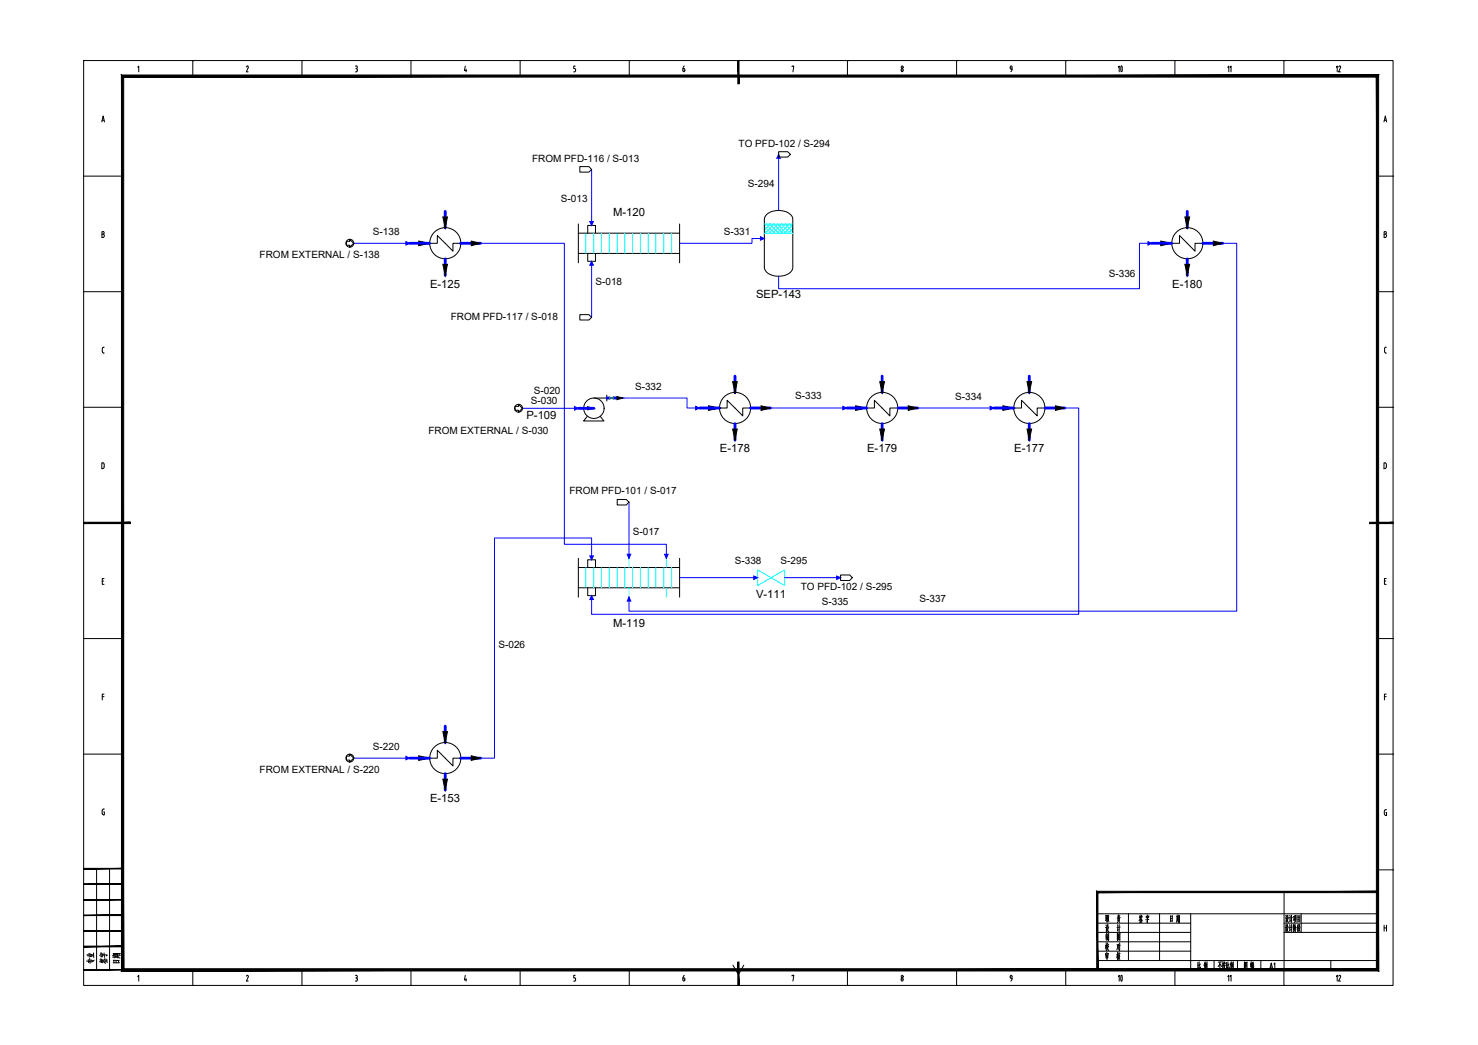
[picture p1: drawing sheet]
<svg xmlns="http://www.w3.org/2000/svg" width="420mm" height="297mm" viewBox="0 0 420 297" stroke-linecap="round" stroke-linejoin="round" font-family="sans-serif">
<g fill="none" stroke="#000" stroke-width=".28">
<path d="M23.8 17.2h372.2v262.9h-372.2zM39.1 19.1l.3-.3v1.6M54.8 17.2h.1M54.8 17.2v4.4M70.3 18.7l.3 .2v.4M70.3 18.8l-.2 .2M70.5 19.3l-.5 1.1h.6M85.8 17.2h.1M85.8 17.2v4.4M101 18.8h.3M101.2 19.5h.1M101.3 18.7l.2 .2v.4l-.2 .2 .3 .4"/>
<path d="M101.5 19.9l-.2 .5M116.8 17.2h.1M116.8 17.2v4.4M132.3 18.8l-.3 1.3h.7M132.5 19.7v.7M147.9 17.2h.1M147.9 17.2v4.4M163.4 19.5l.2 .4M163.5 18.8h-.4v.7h.3M163.6 19.9v.2M178.9 17.2h.1M178.9 17.2v4.4"/>
<path d="M194.1 19.5l.2 .8h.2l.2-.4M194.1 19.5h.3M194.4 19.5l.3 .4M194.5 18.7l-.3 .8M209.9 17.2h.1M225.2 19v-.2h.5l-.3 1.6M240.9 17.2h.1M240.9 17.2v4.4M256.2 19.9l.3-.4 .2 .4M256.2 19.9l.3 .5 .2-.4M256.7 19.9v.2M271.9 17.2h.1"/>
<path d="M271.9 17.2v4.4M287.4 19.7h.3M287.7 19.1v.5M287.7 19.6l-.4 .8M287.7 19.1l-.1-.3a.46 .46 0 0 0-.4 .4 .46 .46 0 0 0 .3 .5M303 17.2h.1M303 17.2v4.4M334 17.2h.1M334 17.2v4.4M365 17.2h.1M365 17.2v4.4M28.9 34.7l.4-1.7 .4 1.7"/>
<path d="M29 34.2h.6M101 20.4h.3M163.1 20.4h.3M163.6 20l-.2 .4M393.4 34.7l.4-1.7 .4 1.7M393.5 34.2h.6M23.8 50.1h11.1M391.6 50.1h4.4M396 50.1h.1M29 66.6l.6 .2v.4l-.3 .3M29.3 65.9h-.3v1.6h.3M29.3 65.8l.3 .4-.3 .3"/>
<path d="M393.5 66.6h.3M393.8 65.9h-.3v1.6h.3M393.8 66.6l.4 .4-.4 .5M393.8 65.8l.3 .4-.3 .3M23.8 82.9h11.1M29.1 99.1v.8M29.1 99.9l.1 .4 .4 .1M29.6 98.7l-.4 .1-.1 .3M391.6 82.9h4.4M394.1 98.7l-.4 .1-.1 .3v1l.5 .3M396 82.9h.1M23.8 115.8h11.1"/>
<path d="M391.6 115.8h4.4M396 115.8h.1M29.2 131.6h-.3v1.6h.3M29.3 131.6l.3 .5v.8l-.3 .3M393.4 131.6h.5l.2 .5v.8l-.7 .3zM396 148.7h.1M29.1 165.2h.3M29.6 164.5h-.5v1.6h.5M393.6 165.2h.3M394.1 164.5h-.5v1.6h.5M23.8 181.5h11.1M29.1 198h.5"/>
<path d="M29.6 197.3h-.5v1.7M391.6 181.5h4.4M393.6 198h.5M394.1 197.3h-.5v1.7M396 181.5h.1M23.8 214.4h11.1M391.6 214.4h4.4M396 214.4h.1M29 230.4v.8M29.5 230.7h.2v.9l-.5-.1-.1-.4M29.7 230h-.5l-.1 .4M393.5 230.6v.7"/>
<path d="M393.6 231.3l.3 .5M394 230.9h.2v.9h-.3M394.2 230.2h-.5l-.1 .4M27.5 246.9v28.8M31.1 246.9v28.8M311.9 259.7h79.7M320.8 259.7v13.3M329.6 259.7v13.3M338.5 259.7v16M365 253.5v26.6M369.9 259.7v5.3M391.6 247.3h4.4"/>
<path d="M396 247.3h.1M39.1 277.6l.3-.4v1.7M54.8 275.7v4.4M70.3 277.2l.3 .2v.4M70.3 277.2l-.2 .3M70.5 277.8l-.5 1.1h.6M85.8 275.7v4.4M101 277.2h.3M101 278.9h.3M101.2 278h.1M101.3 277.2l.3 .4-.3 .3 .2 .2v.6l-.2 .2M116.8 275.7v4.4"/>
<path d="M132.3 277.2l-.3 1.3h.7M132.5 278.2v.7M147.9 275.7v4.4M163.1 278.9h.3M163.4 277.9l.2 .4M163.5 277.2h-.4v.8h.3M163.6 278.3v.2M163.6 278.5l-.2 .4M178.9 275.7v4.4M194.4 277.9a.46 .46 0 0 1 .3 .5 .46 .46 0 0 1-.4 .4l-.2-.8h.3M194.5 277.2l-.3 .8M208.4 274.3l1.5 2.7 1.5-2.7"/>
<path d="M225.2 277.4v-.2h.5l-.3 1.7M240.9 275.7v4.4M256.7 278.3v.2M256.7 278.3l-.1-.3a.42 .42 0 0 0-.4 .4 .42 .42 0 0 0 .4 .4l.1-.3M271.9 275.7v4.4M287.2 277.8l.3 .3M287.4 278.2h.3M287.7 277.6v.5M287.7 278.1l-.4 .8M287.7 277.6l-.2-.4-.3 .6M303 275.7v4.4M311.9 273h79.7"/>
<path d="M311.9 262.4h26.6M311.9 265h26.6M311.9 267.7h26.6M311.9 270.4h26.6M324.1 261.6v.4M324.1 260.1l-.2 .8M324.1 260.5l.1 .3M324.3 261.6v.3M324.3 260.8l.5 .8M324.3 260.7l-.5 1M324.3 260.4l-.3 .1M324.4 261.3l-.3 .1"/>
<path d="M324.5 260.1l-.1 .6M324.5 260.5l.1 .4M324.5 261.5l-.1 .6M324.7 262.1l-.7 .1M324.8 260.4l-.4 .1M325.9 260.5l.7-.1-.1 .4M325.9 260.4l-.1 .5M326.1 260l.1 .4M326.2 261.1v1.1l-.2-.3M326.4 260.8l-.5 .1M326.4 260.7l-.2 .4M326.6 261.4l-.9 .1"/>
<path d="M332.8 260.3v1.7M333.1 261.1h-.3M333.2 261.7l-.4 .2M333.3 260.4l-.5 .1M333.3 260.3l-.1 1.6M334 275.7v4.4M334.6 260.1v1.3M334.6 261.6l-.2 .6M334.8 261.6l.1 .3M334.8 260.8h-.2M334.8 261.1h-.2M334.9 260l-.1 1.4"/>
<path d="M335 260.5l-.5 .1M335 261.4l-.6 .1M335.1 261.3l-.1 .9M335.1 260.3v1.1M335.3 260.3v1.9l-.1-.2M335.3 260.8h-.2M335.3 261.3h-.2M335.3 260.3h-.2M340.5 273.5v1.7M340.8 275l-.4 .4M340.8 274.3l-.3 .1M340.9 273.4v1.8l.2 .2h.2v-.5"/>
<path d="M341.2 274l-.3 .6M342.5 273.8v1.7M342.6 273.4l-.3 1M342.6 274.4l.1 .3M342.7 273.8l-.2 .9M342.8 274.1l-.1 .1M342.9 274.1l-.3 1.2M342.9 273.7l-.3 .1M343 273.9v1M343.1 273.4v2.1l-.1-.3M345.1 273v2.7M346.8 273.9v1.5"/>
<path d="M346.9 273.5l-.6 1.3M346.9 274.1l.3 .6M347.2 273.4l-.9 .1M347.6 273.3v2.2l-.1-.3M347.7 274.3l-.3 .4M347.8 273.9l-.4 .1M347.8 273.7v.4M348 273.9l-.1 .9 .4 .6M348 273.3l.1 .4M348.2 274.5l-.4 1M348.3 273.8h-.5M348.3 273.7l-.1 .4"/>
<path d="M348.3 274.4l-.5 .1M348.7 273.5v1.7M349 274.3l-.3 .1M349.1 273.4v1.8l.1 .2h.2v-.5M349.4 274l-.3 .6M349.9 273.8v1.7M350 273.4l-.3 1M350.1 274.4l.1 .3M350.2 273.8l-.2 .9M350.3 274.1l-.3 1.2M350.3 274.1l-.2 .1M350.4 273.7l-.4 .1"/>
<path d="M350.4 273.9v1M350.6 273.4v2.1l-.2-.3M351.8 273v2.7M353.8 273.4v2.1M354 274.1l.4 .5M354 274.9l.2 .3M354.1 274.6l.1 .2M354.1 273.8l-.2 .5M354.3 273.9l-.2 .1M354.3 273.8l-.5 1M354.5 273.5v1.9l-.1-.2-.6 .1M354.5 273.5l-.7 .1"/>
<path d="M355.5 273.8v1M355.7 273.3v2.2M355.8 274h-.3M355.8 273.9v.9l-.1-.2M355.9 274.4v1.1M356 273.8v.6M356 273.9l.3-.1v.4M356.1 274.6v.8M356.3 274.9l-.3 .1M356.3 274.2l-.3 .1M356.3 273.5l-.4 .1M356.4 274.5l-.5 .1"/>
<path d="M356.4 274.4l-.1 1h-.4M365 262.4h26.6M365 265h26.6M365.4 262.9l.2 .3M365.5 260.2l.2 .3M365.5 263.6h-.2M365.5 263.5v1M365.6 260.9l-.2 .1M365.6 260.8v1M365.7 264.2l-.3 .5M365.7 261.5l-.2 .5M365.8 262.8l-.1 1"/>
<path d="M365.8 264l.5 .8M365.8 261.3l.4 .9h.1M365.9 260.5l-.2 .6M365.9 260.3l.2-.1v.6l.2 .1M365.9 260.2v.4M366 262.8v.7l.3 .1M366 262.9h-.2M366.1 263.8h-.4M366.1 263.7l-.5 1.2M366.1 261.1h-.3M366.2 261l-.5 1.2M366.6 262.8l.1 .4"/>
<path d="M366.6 260.2l.2 .3M366.7 263.5l-.2 .1M366.7 263.4l-.1 1.2M366.7 260.8l-.2 .1M366.7 260.8v1.1M366.8 264.2l-.2 .5M366.8 261.5l-.1 .5M367.1 262.7v2.2M367.1 260.1v2.1M367.4 263.5l-.6 .1M367.4 260.8l-.5 .1M367.7 262.8v2"/>
<path d="M367.8 262.8v1.4l-.1-.2M367.8 260.5v1M367.8 262.9l-.1 .1M367.9 260.5l-.2 .1M368 263.6l-.2 1.3M368 261.3l-.4 .3M368.1 260.6v1M368.1 262.9l.3 .8h.1M368.2 262.7l-.3 1M368.2 260.8l-.3 1.4M368.2 260.2v.5M368.2 261.7l.3 .4"/>
<path d="M368.2 263.5v1.4M368.5 260.6l-.4 .1M368.5 260.5v1.1M368.5 260.2l-.5 .1M368.9 262.9v1.8M369 260.2v1.9M369 263.6l-.1 .1M369 263.3l-.1 .1M369 264l-.3 .2M369.1 262.8l-.2 .3M369.2 264l.4 .7M369.3 262.8l-.1 .9"/>
<path d="M369.4 262.8v.7l.2 .1M369.4 261.2l-.4 .2M369.4 260.8l-.4 .1M369.4 262.9l-.1 .1M369.5 263.8h-.3M369.5 263.7l-.5 1.1M369.5 261.8l-.5 .1M369.6 260.3l-.6 .1M369.6 260.3l-.1 1.8M378.3 273v2.7M393.5 263v1.7M393.5 263.8h.7"/>
<path d="M394.2 263v1.7M54.8 280.1h.1M85.8 280.1h.1M116.8 280.1h.1M147.9 280.1h.1M178.9 280.1h.1M209.9 280.1h.1M240.9 280.1h.1M271.9 280.1h.1M303 280.1h.1M334 280.1h.1M365 280.1h.1"/>
<circle cx="256.4" cy="19.1" r=".32"/>
<circle cx="256.4" cy="277.6" r=".32"/>
</g>
<g fill="#000" stroke="#000" stroke-width=".28">
<path d="M209.7 17.2l.4 6.6v-6.6zM209.7 17.2l.4 6.6h-.4z"/>
<path d="M34.5 21.3l.7 254.1v-253.5zM34.5 21.3l.7 254.1-.7 .6zM35.2 275.4l-.7 .6 356.8-.6zM34.5 276l356.8-.6 .6 .6zM391.3 21.9v253.5l.6 .6zM391.3 21.9l.6-.6v254.7zM35.2 21.9h356.1l.6-.6zM34.5 21.3h357.4l-356.7 .6z"/>
<path d="M23.8 148.4v.4l13.3-.4zM23.8 148.8l13.3-.4v.4z"/>
<path d="M389.4 148.8h6.6v-.4zM389.4 148.4h6.6l-6.6 .4z"/>
<path d="M23.8 255.8h11.1v-.1zM23.8 255.7h11.1l-11.1 .1z"/>
<path d="M23.8 251.4h11.1v-.2zM23.8 251.2h11.1l-11.1 .2z"/>
<path d="M23.8 247h11.1v-.2zM23.8 246.8h11.1l-11.1 .2z"/>
<path d="M312.1 253.7h79.5v-.3zM311.8 253.4h79.8l-79.5 .3zM311.8 253.4l.3 22.3v-22zM311.8 253.4l.3 22.3h-.3z"/>
<path d="M23.8 275.7h11.1v-.1zM23.8 275.6h11.1l-11.1 .1z"/>
<path d="M23.8 269.1h11.1v-.2zM23.8 268.9h11.1l-11.1 .2z"/>
<path d="M23.8 264.7h11.1v-.2zM23.8 264.5h11.1l-11.1 .2z"/>
<path d="M23.8 260.3h11.1v-.2zM23.8 260.1h11.1l-11.1 .2z"/>
<path d="M209.7 273.5v6.6h.4zM209.7 273.5h.4v6.6z"/>
</g>
<g fill="none" stroke="#00f" stroke-width=".8">
<path d="M116.5 69.2h5.6M126.6 60.1v4.7M126.6 73.6v4.7M131 69.2h5.6M327.4 69.2h5.7M337.5 60.1v4.7M337.5 73.6v4.7M342 69.2h5.6M164.4 116.1h4.4M172.5 113.1h.8M174.4 113.1h1M198.9 116h5.6"/>
<path d="M208.9 106.9v4.7M213.3 116h5.7M240.7 116h5.6M250.8 106.9v4.7M255.2 116h5.6M282.6 116h5.6M292.6 106.9v4.7M297 116h5.7M208.9 120.4v4.7M250.8 120.4v4.7M292.6 120.4v4.7M116.5 215.5h5.6"/>
<path d="M126.6 206.4v4.7M126.6 219.9v4.7M131 215.5h5.6"/>
</g>
<g fill="#000" stroke="#000" stroke-width=".28">
<path d="M119 68.5l3.1 .7-3.1 .6zM125.9 61.7h1.3l-.6 3.1zM125.9 75.1h1.3l-.6 3.2zM134 68.5l2.6 .7-2.6 .6zM330 68.5l3.1 .7-3.1 .6zM336.8 61.7h1.4l-.7 3.1zM336.8 75.1h1.4l-.7 3.2zM344.9 68.5l2.7 .7-2.7 .6zM167 115.6l1.8 .5-1.8 .4zM175.4 112.7l1.8 .4-1.8 .5zM201.4 115.3l3.1 .7-3.1 .7zM208.3 108.5h1.3l-.7 3.1z"/>
<path d="M216.4 115.3l2.6 .7-2.6 .7zM243.2 115.3l3.1 .7-3.1 .7zM250.1 108.5h1.3l-.6 3.1zM258.2 115.3l2.6 .7-2.6 .7zM285.1 115.3l3.1 .7-3.1 .7zM292 108.5h1.3l-.7 3.1zM300 115.3l2.7 .7-2.7 .7zM208.3 121.9h1.3l-.7 3.2zM250.1 121.9h1.3l-.6 3.2zM292 121.9h1.3l-.7 3.2zM119 214.8l3.1 .7-3.1 .6zM125.9 208h1.3l-.6 3.1z"/>
<path d="M134 214.8l2.6 .7-2.6 .6zM125.9 221.5h1.3l-.6 3.1z"/>
</g>
<g fill="none" stroke="#000" stroke-width=".28">
<path d="M122.1 69.2h2.2v-2.2l4.5 4.4v-2.2h2.2M164.4 72h28.8M164.4 63.7v11M164.4 66.3h28.8M167.1 66.3v-2.2h2.2v2.2M167.1 72v2.3h2.2v-2.3M193.2 63.7v11M218 60.9a5.4 5.4 0 0 1 7.1 .5l.3 .9v13.7a3.5 3.5 0 0 1-4.1 2.5 3.5 3.5 0 0 1-4-2.5v-13.7l.1-.5zM333.1 69.2h2.2v-2.2l4.4 4.4v-2.2h2.3M167 118.3l-1.1 1.4h5.8l-1.1-1.4M168.8 113.1h3.7M172.5 112.3v1.7"/>
<path d="M204.5 116h2.2v-2.2l4.4 4.4v-2.2h2.2M246.3 116h2.3v-2.2l4.4 4.4v-2.2h2.2M288.2 116h2.2v-2.2l4.4 4.4v-2.2h2.2M164.4 158.7v11M193.2 158.7v11M164.4 167.1h28.8M164.4 161.3h28.8M167.1 161.3v-2.2h2.2v2.2M167.1 167.1v2.2h2.2v-2.2M122.1 215.5h2.2v-2.2l4.5 4.4v-2.2h2.2"/>
<circle cx="126.6" cy="69.1" r="4.4"/>
<circle cx="337.5" cy="69.1" r="4.4"/>
<circle cx="168.8" cy="116" r="2.9"/>
<circle cx="209" cy="116" r="4.4"/>
<circle cx="250.8" cy="116" r="4.4"/>
<circle cx="292.6" cy="116" r="4.4"/>
<circle cx="126.6" cy="215.5" r="4.4"/>
</g>
<path d="M173.3 112.8v.6l1.1-.6v.6zM173.8 113.1h.1" fill="none" stroke="#0f0" stroke-width=".28"/>
<g fill="none" stroke="#0ff" stroke-width=".28">
<path d="M166.6 66.3v5.7M168.8 66.3v5.7M171 66.3v5.7M173.2 66.3v5.7M175.4 66.3v5.7M177.6 66.3v5.7M179.8 66.3v5.7M182.1 66.3v5.7M184.3 66.3v5.7M186.5 66.3v5.7M188.7 66.3v5.7M190.9 66.3v5.7"/>
<path d="M217.3 65.5l.8 .8M217.3 64.4l1.9 1.9M217.3 63.7h8.1M217.3 66.3h8.1M217.7 63.7l2.6 2.6M217.9 63.7l-.6 .6M218.8 63.7l2.6 2.6M219 63.7l-1.7 1.7M219.9 63.7l2.6 2.6M220.1 63.7l-2.6 2.6M221 63.7l2.6 2.6M221.2 63.7l-2.6 2.6"/>
<path d="M222.1 63.7l2.6 2.6M222.3 63.7l-2.6 2.6M223.2 63.7l2.2 2.2M223.4 63.7l-2.6 2.6M224.3 63.7l1.1 1.1M224.5 63.7l-2.6 2.6M225.4 63.9l-2.4 2.4M225.4 65l-1.3 1.3M225.4 66.1l-.2 .2M166.6 161.3v5.8M168.8 161.3v5.8M171 161.3v5.8"/>
<path d="M173.2 161.3v5.8M175.4 161.3v5.8M177.6 161.3v5.8M179.8 161.3v5.8M182.1 161.3v5.8M184.3 161.3v5.8M186.5 161.3v5.8M188.7 161.3v5.8M190.9 161.3v5.8"/>
</g>
<!-- layer: EQUIPMENT -->
<path d="M178.8 158.7v2.6M189.4 158.7v2.6M178.8 167.1v2.6M189.4 167.1v2.6M215.4 162l7.6 4.4v-4.4l-7.6 4.4z" fill="none" stroke="#0ff" stroke-width=".28"/>
<!-- layer: STREAM -->
<g fill="none" stroke="#00f" stroke-width=".28">
<path d="M168.2 48.2v15.9M221.3 43.9v15.9M100.5 69.2h16M136.6 69.2h23.8v85.5h29v4M168.2 74.3v15.9M217.3 67.8h-3.5v1.4h-20.6M327.4 69.2h-3.5v12.9h-102.6v-3.6M347.6 69.2h4v104.5h-172.8v-4M148.5 116.1h15.9M177.2 113.1h18.1v2.9h3.6M219 116h21.7M260.8 116h21.8"/>
<path d="M302.7 116h3.9v58.6h-138.4v-5.3M168.2 159.1v-6.2h-27.6v62.6h-4M178.8 142.7v16M193.2 164.2h22.2M223 164.2h16M100.5 215.5h16"/>
</g>
<!-- layer: STREAM_ARROW -->
<g fill="#00f" stroke="#00f" stroke-width=".28">
<path d="M167.7 63h1l-.5 1.1z"/>
<path d="M178.3 157.6h1l-.5 1.1z"/>
<path d="M168.2 74.3l.5 1.1h-1z"/>
<path d="M188.9 157.6h1l-.5 1.1z"/>
<path d="M167.7 158h1l-.5 1.1z"/>
<path d="M163.3 115.6l1.1 .5-1.1 .5z"/>
<path d="M115.4 68.7l1.1 .5-1.1 .5z"/>
<path d="M115.4 215l1.1 .5-1.1 .5z"/>
<path d="M221.3 43.9l.6 1.1h-1.1z"/>
<path d="M237.9 163.7l1.1 .5-1.1 .5z"/>
<path d="M216.2 67.3l1.1 .5-1.1 .5z"/>
<path d="M197.8 115.5l1.1 .5-1.1 .5z"/>
<path d="M239.6 115.5l1.1 .5-1.1 .5z"/>
<path d="M281.5 115.5l1.1 .5-1.1 .5z"/>
<path d="M168.2 169.3l.5 1.1h-1z"/>
<path d="M326.3 68.7l1.1 .5-1.1 .5z"/>
<path d="M178.8 169.7l.5 1.1h-1z"/>
<path d="M214.3 163.7l1.1 .5-1.1 .5z"/>
</g>
<!-- layer: CONNECTOR -->
<g fill="none" stroke="#000" stroke-width=".28">
<path d="M164.8 47.4h2.6l.8 .8-.8 .7h-2.6zM221.3 43.1h2.6l.8 .8-.8 .7h-2.6zM98.5 68.6h.9v-.5l1.1 1.1-1.1 1.1v-.6h-.9zM164.8 89.4h2.6l.8 .8-.8 .8h-2.6zM146.4 115.5h1v-.5l1.1 1.1-1.1 1.1v-.6h-1zM175.5 142h2.5l.8 .7-.8 .8h-2.5zM239 163.4h2.5l.8 .8-.8 .8h-2.5zM98.5 214.9h.9v-.5l1.1 1.1-1.1 1.1v-.5h-.9z"/>
<circle cx="99.4" cy="69.1" r="1.12"/>
<circle cx="147.4" cy="116" r="1.12"/>
<circle cx="99.4" cy="215.5" r="1.12"/>
</g>
<text font-size="6.6" x="315.7" y="280.8">10</text>
<text font-size="6.2" x="315.7" y="22.2">10</text>
<g font-size="5.3">
<text x="312.9" y="266">设 计</text>
<text x="313.3" y="268.5">制 图</text>
<text x="27.5" y="275.2" transform="rotate(-90 27.5 275.2)">专业</text>
<text x="31.4" y="275.2" transform="rotate(-90 31.4 275.2)">签字</text>
<text x="34.9" y="274.8" transform="rotate(-90 34.9 274.8)">日期</text>
<text x="312.9" y="271.3">校 对</text>
</g>
<g font-size="4.4">
<text x="378.5" y="21.5">12</text>
<text x="363.4" y="276.6" transform="rotate(-90 363.4 276.6)">A1</text>
<text x="382.1" y="280.1" transform="rotate(-90 382.1 280.1)">12</text>
</g>
<g font-size="4">
<text x="351" y="21.5" transform="rotate(-90 351 21.5)">11</text>
<text x="351" y="280.1" transform="rotate(-90 351 280.1)">11</text>
</g>
<g font-size="3.2">
<text x="174.3" y="61.4">M-120</text>
<text x="122.2" y="81.8">E-125</text>
<text x="333.2" y="81.8">E-180</text>
<text x="214.9" y="84.8">SEP-143</text>
<text x="149.6" y="119.2">P-109</text>
<text x="204.6" y="128.6">E-178</text>
<text x="246.5" y="128.6">E-179</text>
<text x="288.3" y="128.6">E-177</text>
<text x="214.9" y="170">V-111</text>
<text x="174.3" y="178.3">M-119</text>
<text x="122.2" y="228.1">E-153</text>
</g>
<g font-size="2.8">
<text x="210" y="41.7">TO PFD-102 / S-294</text>
<text x="151.2" y="45.9">FROM PFD-116 / S-013</text>
<text x="212.6" y="53.2">S-294</text>
<text x="159.5" y="57.4">S-013</text>
<text x="106" y="66.7">S-138</text>
<text x="205.7" y="66.7">S-331</text>
<text x="73.8" y="73.4">FROM EXTERNAL / S-138</text>
<text x="169.3" y="80.9">S-018</text>
<text x="315.2" y="78.9">S-336</text>
<text x="128.1" y="90.9">FROM PFD-117 / S-018</text>
<text x="151.8" y="111.9">S-020</text>
<text x="180.5" y="110.7">S-332</text>
<text x="226" y="113.4">S-333</text>
<text x="271.6" y="113.6">S-334</text>
<text x="150.9" y="115">S-030</text>
<text x="121.8" y="123.4">FROM EXTERNAL / S-030</text>
<text x="161.9" y="140.5">FROM PFD-101 / S-017</text>
<text x="179.9" y="152">S-017</text>
<text x="208.9" y="160.2">S-338</text>
<text x="221.9" y="160.2">S-295</text>
<text x="227.6" y="167.8">TO PFD-102 / S-295</text>
<text x="233.6" y="171.9">S-335</text>
<text x="261.4" y="171.1">S-337</text>
<text x="141.7" y="184.2">S-026</text>
<text x="106" y="213">S-220</text>
<text x="73.8" y="219.7">FROM EXTERNAL / S-220</text>
</g>
</svg>
